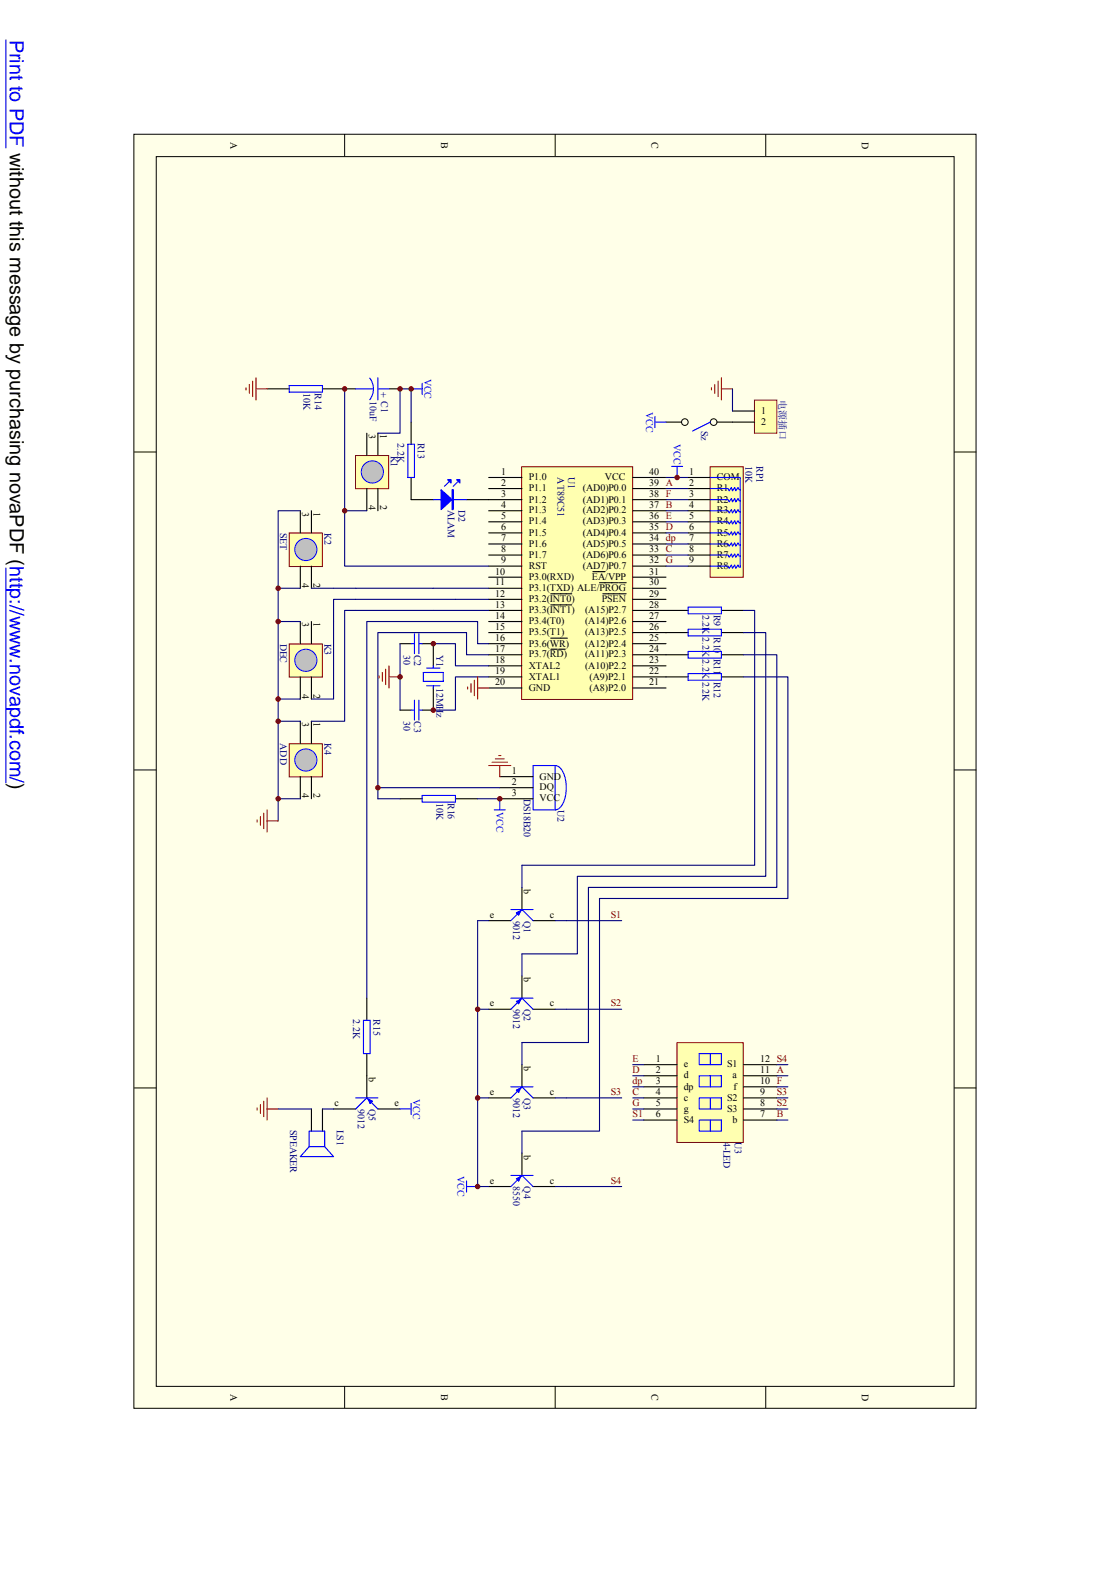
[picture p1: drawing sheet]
<svg xmlns="http://www.w3.org/2000/svg" width="210mm" height="297mm" viewBox="0 0 210 297" stroke-linecap="round" stroke-linejoin="round" font-family="sans-serif">
<path d="M25.3 25.4h159.3v241h-159.3z" fill="#ffffe8"/>
<g fill="none" stroke="#000" stroke-width=".19">
<path d="M25.3 25.4h159.3v241h-159.3zM29.5 29.6h150.9v232.7h-150.9zM65.2 25.4v4.2M105 25.4v4.2M144.8 25.4v4.2M25.4 85.5h4.1M180.4 85.5h4.2M25.4 145.7h4.1M180.4 145.7h4.2M25.4 205.8h4.1M180.4 205.8h4.2M65.2 262.2v4.2"/>
<path d="M105 262.2v4.2M144.8 262.2v4.2"/>
</g>
<path d="M98.6 88.4h20.9v43.9h-20.9z" fill="#ffffb0"/>
<path d="M98.6 88.3h21v44h-21z" fill="none" stroke="#800000" stroke-width=".19"/>
<g fill="none" stroke="#000" stroke-width=".21">
<path d="M92.4 90.3h6.3M92.4 92.4h6.3M92.4 94.5h6.3M92.4 96.6h6.3M92.4 98.7h6.3M119.7 90.3h6.2M119.7 92.4h6.2M119.7 94.5h6.2M119.7 96.6h6.2M119.7 98.7h6.2M92.4 100.8h6.3M92.4 102.9h6.3"/>
<path d="M92.4 105h6.3M92.4 107.1h6.3M92.4 109.2h6.3M92.4 111.3h6.3M92.4 113.4h6.3M92.4 115.5h6.3M92.4 117.6h6.3M92.4 119.7h6.3M104.2 112.3h3.9M104.2 114.4h3.9M112.1 108.2h2.3M113.4 110.3h3.5"/>
<path d="M114 112.3h4.4M117.1 110.3h1.3M119.7 100.8h6.2M119.7 102.9h6.2M119.7 105h6.2M119.7 107.1h6.2M119.7 109.2h6.2M119.7 111.3h6.2M119.7 113.4h6.2M119.7 115.5h6.2M119.7 117.6h6.2M119.7 119.7h6.2"/>
<path d="M75.6 121.8h2.1M75.6 134.4h2.1M79.8 121.8h2.1v4.2M81.9 130.2v4.2h-2.1M92.4 121.8h6.3M92.4 123.9h6.3M92.4 126h6.3M92.4 128.1h6.3M92.4 130.2h6.3M104.2 120.7h3.1M104.2 122.8h1.2M105.6 122.8h1.3"/>
<path d="M119.7 121.8h6.2M119.7 123.9h6.2M119.7 126h6.2M119.7 128.1h6.2M119.7 130.2h6.2"/>
</g>
<g fill="none" stroke="#00f" stroke-width=".21">
<path d="M78.4 119.9v3.8M79.2 119.9v3.8M77.7 121.8h.7M77.7 134.4h.7M78.4 132.5v3.7M79.2 121.8h.6M79.2 132.5v3.7M79.2 134.4h.6M80.1 127.2h3.7v1.7h-3.7zM80.7 129.7h2.5M80.7 126.4h2.5M81.9 126v.4"/>
<path d="M81.9 129.7v.5"/>
</g>
<path d="M75.6 121.8v12.6M81.9 121.8h4.2v4.2h6.3M92.4 128.1h-6.3v6.3h-4.2" fill="none" stroke="#000080" stroke-width=".21"/>
<path d="M71.7 127.9v.4M72.3 127.2v1.7M72.9 126.6v2.9M73.6 126v4.2M73.6 128.1h2M88.4 130v.4M89.1 129.3v1.7M89.7 128.7v2.9M90.3 128.1v4.2M90.3 130.2h2.1" fill="none" stroke="#f00" stroke-width=".21"/>
<path d="M128 197.4h12.5v18.8h-12.5z" fill="#ffffb0"/>
<path d="M128 197.3h12.5v18.9h-12.5z" fill="none" stroke="#800000" stroke-width=".19"/>
<path d="M121.8 201.4h6.2M121.8 203.5h6.2M121.8 205.6h6.2M121.8 207.7h6.2M121.8 209.8h6.2M121.8 211.9h6.2M140.6 201.4h6.3M140.6 203.5h6.3M140.6 205.6h6.3M140.6 207.7h6.3M140.6 209.8h6.3M140.6 211.9h6.3" fill="none" stroke="#000" stroke-width=".21"/>
<path d="M132.2 199.3h4.2v2.1h-4.2zM134.3 199.3v2.1M132.2 203.5h4.2v2.1h-4.2zM132.2 207.7h4.2v2.1h-4.2zM132.2 211.9h4.2v2.1h-4.2zM134.3 203.5v2.1M134.3 207.7v2.1M134.3 211.9v2.1" fill="none" stroke="#00f" stroke-width=".21"/>
<path d="M54.7 100.9h6.2v6.3h-6.2z" fill="#ffffb0"/>
<path d="M54.7 100.8h6.3v6.4h-6.3z" fill="none" stroke="#800000" stroke-width=".19"/>
<circle cx="57.8" cy="104" r="2.1" fill="#c0c0c0" stroke="#00f" stroke-width=".19"/>
<path d="M56.8 96.6v4.2M58.9 96.6v4.2M56.8 107.1v4.2M58.9 107.1v4.2" fill="none" stroke="#000" stroke-width=".21"/>
<path d="M54.7 121.9h6.2v6.2h-6.2z" fill="#ffffb0"/>
<path d="M54.7 121.8h6.3v6.3h-6.3z" fill="none" stroke="#800000" stroke-width=".19"/>
<circle cx="57.8" cy="124.9" r="2.1" fill="#c0c0c0" stroke="#00f" stroke-width=".19"/>
<path d="M56.8 117.6v4.2M58.9 117.6v4.2M56.8 128.1v4.2M58.9 128.1v4.2" fill="none" stroke="#000" stroke-width=".21"/>
<path d="M54.7 140.8h6.2v6.2h-6.2z" fill="#ffffb0"/>
<path d="M54.7 140.7h6.3v6.3h-6.3z" fill="none" stroke="#800000" stroke-width=".19"/>
<circle cx="57.8" cy="143.8" r="2.1" fill="#c0c0c0" stroke="#00f" stroke-width=".19"/>
<g fill="none" stroke="#000" stroke-width=".21">
<path d="M50.5 73.6h4.2M61 73.6h6.3M73.6 73.6h2M77.7 79.9v4.2M77.7 90.3v4.2h4.2M88.2 94.5h4.2M125.9 115.5h4.2M125.9 119.7h4.2M136.4 115.5h4.2M136.4 119.7h4.2M56.8 136.5v4.1M58.9 136.5v4.1"/>
<path d="M125.9 123.9h4.2M125.9 128.1h4.2M136.4 123.9h4.2M136.4 128.1h4.2M56.8 146.9v4.2M58.9 146.9v4.2M75.6 151.1h4.2M86.1 151.1h4.2M94.5 146.9h6.3M94.5 149h6.3M94.5 151.1h6.3M92.4 174.2h4.2"/>
<path d="M98.7 167.9v4.2M100.8 174.2h4.2M69.4 188.9v4.1M69.4 199.3v8.4M92.4 190.9h4.2M98.7 184.7v4.2M100.8 190.9h4.2M58.9 209.8v4.2M61 209.8v4.2M63.1 209.8h4.2M71.5 209.8h4.1M92.4 207.7h4.2"/>
<path d="M98.7 201.4v4.2M98.7 218.2v4.2M100.8 207.7h4.2M92.4 224.5h4.2M100.8 224.5h4.2"/>
</g>
<g fill="none" stroke="#00f" stroke-width=".21">
<path d="M54.7 72.9h6.3v1.3h-6.3zM67.3 73.6h3.3M69.9 71.5l.5 .8 .2 1.3M70.6 73.6l-.2 1.3-.5 .7M71.5 73.6h2.1M71.5 71.5v4.2M77.7 73.6h2.1M79.8 72.5v2.1M77.1 84.1h1.3v6.2h-1.3zM81.9 94.5h6.3M84.9 91.2l-.9 .8M86.5 91.2l-.8 .8"/>
<path d="M127 88.2h2.1M128 88.2v2.1M130.1 114.9h6.3v1.2h-6.3zM130.1 119.1h6.3v1.2h-6.3zM130.1 123.2h6.3v1.3h-6.3zM130.1 127.4h6.3v1.3h-6.3zM79.8 150.5h6.3v1.3h-6.3zM93.5 153.2h2.1M94.5 151.1v2.1M105 144.8a2.71 2.71 0 0 1 1.9 2.6 6.3 6.3 0 0 1-1.1 5.5l-.8 .3M105 144.8h-4.2v8.4h4.2M105 144.8v8.4"/>
<path d="M96.6 172.1h4.2M96.6 174.2l2.1-2.1 2.1 2.1M97.7 172.7l.6-.2-.2 .6zM98.5 172.3l-.4 .8M98.5 172.3l-.6 .4M98.5 172.3l-.8 .4M68.7 193h1.3v6.3h-1.3zM96.6 188.9h4.2M96.6 190.9l2.1-2 2.1 2M97.7 189.5l.6-.2-.2 .6zM98.5 189.1l-.4 .8M98.5 189.1l-.6 .4"/>
<path d="M98.5 189.1l-.8 .4M58.5 216.9l-1.7 1.9h6.3l-1.7-1.9M58.5 216.9h2.9M58.5 216.9v-2.9h2.9v2.9M67.3 207.7h4.2M67.3 209.8l2.1-2.1 2.1 2.1M69.6 207.9l.4 .9M69.6 207.9l.6 .4M69.6 207.9l.8 .4M69.8 208.1l.6 .2-.4 .5zM75.6 209.8h2.1M77.7 208.8v2.1"/>
<path d="M96.6 205.6h4.2M96.6 207.7l2.1-2.1 2.1 2.1M97.7 206.3l.6-.3-.2 .7zM98.5 205.8l-.4 .9M98.5 205.8l-.6 .5M98.5 205.8l-.8 .5M88.2 223.4v2.1M88.2 224.5h2.1M96.6 222.4h4.2M96.6 224.5l2.1-2.1 2.1 2.1M97.7 223l.6-.2-.2 .6zM98.5 222.6l-.4 .8"/>
<path d="M98.5 222.6l-.6 .4M98.5 222.6l-.8 .4"/>
</g>
<g fill="#00f" stroke="#00f" stroke-width=".21">
<path d="M83.4 92.6l2.1 1.9-2.1 1.9z"/>
<path d="M86.3 90.8h.7v.6z"/>
<path d="M84.7 90.8h.6v.6z"/>
<path d="M85.5 92.6h.2v3.8h-.2z" fill-rule="evenodd"/>
</g>
<g fill="none" stroke="#000080" stroke-width=".21">
<path d="M65.2 73.6v33.5h27.2M56.8 96.6h-4.2v14.7M125.9 90.3h4.2M52.6 117.6h4.2M56.8 111.3h-4.2v44M58.9 111.3h33.5M92.4 115.5h-27.2v21h-6.3M92.4 113.4h-29.3v18.9h-4.2M140.6 115.5h2.1v48.2h-44v4.2M140.6 119.7h4.2v46.1h-35.6v14.7h-10.5v4.2M52.6 132.3h4.2M52.6 136.5h4.2"/>
<path d="M92.4 123.9h-4.2v-4.2h-16.7v31.4h4.1M92.4 121.8h-2.1v-4.2h-20.9v71.3M140.6 123.9h6.3v44h-35.6v29.3h-12.6v4.2M140.6 128.1h8.4v41.9h-35.6v44h-14.7v4.2M52.6 151.1h4.2M71.5 149h23M90.3 151.1h4.2M90.3 174.2h2.1M105 174.2h12.6M90.3 190.9h2.1M105 190.9h12.6M90.3 207.7h2.1"/>
<path d="M105 207.7h12.6M119.7 201.4h2.1M119.7 203.5h2.1M119.7 205.6h2.1M119.7 207.7h2.1M119.7 209.8h2.1M119.7 211.9h2.1M146.9 201.4h2.1M146.9 203.5h2.1M146.9 205.6h2.1M146.9 207.7h2.1M146.9 209.8h2.1"/>
<path d="M146.9 211.9h2.1M90.3 224.5h2.1M105 224.5h12.6"/>
</g>
<g fill="none" stroke="#f00" stroke-width=".21">
<path d="M46.5 73.4v.4M47.1 72.7v1.7M47.8 72.1v2.9M48.4 71.5v4.2M48.4 73.6h2.1M48.6 155.1v.4M49.2 154.5v1.7M49.9 153.8v3M50.5 153.2v4.2M50.5 155.3h2.1M92.4 144.8h4.2M93 144.2h3"/>
<path d="M93.7 143.6h1.7M94.3 142.9h.4M94.5 144.8v2.1M48.6 209.6v.4M49.2 209v1.7M49.9 208.3v3M50.5 207.7v4.2M50.5 209.8h2.1"/>
</g>
<path d="M67.2 86.3h6.2v6.2h-6.2z" fill="#ffffb0"/>
<path d="M67.2 86.2h6.3v6.3h-6.3z" fill="none" stroke="#800000" stroke-width=".19"/>
<circle cx="70.4" cy="89.3" r="2.1" fill="#c0c0c0" stroke="#00f" stroke-width=".19"/>
<path d="M69.4 82v4.1M69.4 92.4v4.2M71.5 82v4.1M71.5 92.4v4.2" fill="none" stroke="#000" stroke-width=".21"/>
<path d="M77.7 79.9v-6.3h-2.1v8.4h-4.1M65.2 96.6h4.2M90.3 174.2v50.3M52.6 209.8h6.3M61 209.8h2.1" fill="none" stroke="#000080" stroke-width=".21"/>
<path d="M142.7 75.8h4.1v6.2h-4.1z" fill="#ffffb0"/>
<path d="M142.7 75.7h4.2v6.3h-4.2z" fill="none" stroke="#800000" stroke-width=".19"/>
<path d="M125.9 79.9h3M135.6 79.9h7.1M138.5 77.8h4.2" fill="none" stroke="#000" stroke-width=".21"/>
<g fill="none" stroke="#000" stroke-width=".19">
<circle cx="129.5" cy="79.9" r=".63"/>
<circle cx="135" cy="79.9" r=".63"/>
</g>
<path d="M123.8 78.8v2.1M123.8 79.9h2.1M134.3 79.9l-3.3 1.6" fill="none" stroke="#00f" stroke-width=".21"/>
<path d="M134.5 73.4v.4M135.2 72.7v1.7M135.8 72.1v2.9M136.4 71.5v4.2M136.4 73.6h2.1" fill="none" stroke="#f00" stroke-width=".21"/>
<g fill="#800000" stroke="#800000" stroke-width=".19">
<circle cx="77.7" cy="73.6" r=".42"/>
<circle cx="81.9" cy="121.8" r=".42"/>
<circle cx="81.9" cy="134.4" r=".42"/>
<circle cx="75.6" cy="128.1" r=".42"/>
<circle cx="94.5" cy="151.1" r=".42"/>
<circle cx="65.2" cy="73.6" r=".42"/>
<circle cx="52.6" cy="111.3" r=".42"/>
<circle cx="52.6" cy="132.3" r=".42"/>
<circle cx="52.6" cy="151.1" r=".42"/>
<circle cx="90.3" cy="224.5" r=".42"/>
<circle cx="52.6" cy="117.6" r=".42"/>
<circle cx="52.6" cy="136.5" r=".42"/>
<circle cx="75.7" cy="73.6" r=".42"/>
<circle cx="65.2" cy="96.6" r=".42"/>
<circle cx="71.5" cy="149" r=".42"/>
<circle cx="90.3" cy="190.9" r=".42"/>
<circle cx="90.3" cy="207.7" r=".42"/>
</g>
<path d="M138.5 73.6v4.2" fill="none" stroke="#000080" stroke-width=".21"/>
<path d="M134.3 88.4h6.2v20.8h-6.2z" fill="#ffffb0"/>
<path d="M134.3 88.3h6.2v20.9h-6.2z" fill="none" stroke="#800000" stroke-width=".19"/>
<path d="M130.1 90.3h4.2M130.1 92.4h4.2M130.1 94.5h4.2M130.1 96.6h4.2M130.1 98.7h4.2M130.1 100.8h4.2M130.1 102.9h4.2M130.1 105h4.2M130.1 107.1h4.2" fill="none" stroke="#000" stroke-width=".21"/>
<path d="M134.3 90.3h5.7v17h-.2l-.2-.4-.5 .6-.2-.6-.4 .6-.2-.6-.4 .6-.2-.4h-3.4M134.3 92.4h3.4l.2 .5 .4-.7 .2 .7 .4-.7 .2 .7 .5-.7 .2 .4h.2M134.3 94.5h3.4l.2 .5 .4-.7 .2 .7 .4-.7 .2 .7 .5-.7 .2 .4h.2M134.3 96.6h3.4l.2 .4 .4-.6 .2 .6 .4-.6 .2 .6 .5-.6 .2 .4h.2M134.3 98.7h3.4l.2 .4 .4-.6 .2 .6 .4-.6 .2 .6 .5-.6 .2 .4h.2M134.3 100.8h3.4l.2 .4 .4-.6 .2 .6 .4-.6 .2 .6 .5-.6 .2 .4h.2M134.3 102.9h3.4l.2 .4 .4-.6 .2 .6 .4-.6 .2 .6 .5-.6 .2 .4h.2M134.3 105h3.4l.2 .4 .4-.6 .2 .6 .4-.6 .2 .6 .5-.6 .2 .4h.2" fill="none" stroke="#00f" stroke-width=".21"/>
<circle cx="128" cy="90.3" r=".42" fill="#800000" stroke="#800000" stroke-width=".19"/>
<path d="M125.9 92.4h4.2M125.9 94.5h4.2M125.9 96.6h4.2M125.9 98.7h4.2M125.9 100.8h4.2M125.9 102.9h4.2M125.9 105h4.2M125.9 107.1h4.2" fill="none" stroke="#000080" stroke-width=".21"/>
<path d="M1.9 5.6h7.5v144.8h-7.5z" fill="#fff"/>
<path d="M1.1 7.5v20.6M1.1 107.4v40.8" fill="none" stroke="#00f" stroke-width=".19"/>
<text font-size="3.7" fill="#00f" x="1.9" y="7.5" transform="rotate(90 1.9 7.5)">Print to PDF without this message by purchasing novaPDF (http://www.novapdf.com/)</text>
<g font-size="1.9">
<text x="43.6" y="26.8" transform="rotate(90 43.6 26.8)">A</text>
<text x="83.4" y="26.8" transform="rotate(90 83.4 26.8)">B</text>
<text x="123.2" y="26.8" transform="rotate(90 123.2 26.8)">C</text>
<text x="163" y="26.8" transform="rotate(90 163 26.8)">D</text>
<text x="69.8" y="82.1" transform="rotate(90 69.8 82.1)">3</text>
<text x="71.9" y="82.1" transform="rotate(90 71.9 82.1)">1</text>
<text x="143.9" y="78.3">1</text>
<text x="143.9" y="80.3">2</text>
<text x="94.7" y="89.8">1</text>
<text x="122.8" y="89.8">40</text>
<text x="130.3" y="89.8">1</text>
<text x="69.8" y="95.6" transform="rotate(90 69.8 95.6)">4</text>
<text x="71.9" y="95.6" transform="rotate(90 71.9 95.6)">2</text>
<text x="94.7" y="91.9">2</text>
<text x="94.7" y="94">3</text>
<text x="100" y="90.8">P1.0</text>
<text x="100" y="93">P1.1</text>
<text x="100" y="95.1">P1.2</text>
<text x="110.2" y="95.1">(AD1)P0.1</text>
<text x="110.2" y="93">(AD0)P0.0</text>
<text x="114.4" y="90.8">VCC</text>
<text x="122.8" y="94">38 F</text>
<text x="122.8" y="91.9">39 A</text>
<text x="130.3" y="91.9">2</text>
<text x="130.3" y="94">3</text>
<text x="135.6" y="90.8">COM</text>
<text x="135.6" y="93">R1</text>
<text x="135.6" y="95.1">R2</text>
<text x="57.1" y="96.9" transform="rotate(90 57.1 96.9)">3</text>
<text x="59.3" y="96.9" transform="rotate(90 59.3 96.9)">1</text>
<text x="94.7" y="96.1">4</text>
<text x="94.7" y="98.2">5</text>
<text x="94.7" y="100.3">6</text>
<text x="100" y="97.1">P1.3</text>
<text x="100" y="99.2">P1.4</text>
<text x="100" y="101.3">P1.5</text>
<text x="110.2" y="101.3">(AD4)P0.4</text>
<text x="110.2" y="99.2">(AD3)P0.3</text>
<text x="110.2" y="97.1">(AD2)P0.2</text>
<text x="122.8" y="100.3">35 D</text>
<text x="122.8" y="98.2">36 E</text>
<text x="122.8" y="96.1">37 B</text>
<text x="130.3" y="96.1">4</text>
<text x="130.3" y="98.2">5</text>
<text x="130.3" y="100.3">6</text>
<text x="135.6" y="97.1">R3</text>
<text x="135.6" y="99.2">R4</text>
<text x="135.6" y="101.3">R5</text>
<text x="94.7" y="102.4">7</text>
<text x="94.7" y="104.5">8</text>
<text x="94.7" y="106.6">9</text>
<text x="100" y="103.5">P1.6</text>
<text x="100" y="105.5">P1.7</text>
<text x="100" y="107.6">RST</text>
<text x="110.2" y="107.6">(AD7)P0.7</text>
<text x="110.2" y="105.5">(AD6)P0.6</text>
<text x="110.2" y="103.5">(AD5)P0.5</text>
<text x="122.8" y="106.6">32 G</text>
<text x="122.8" y="104.5">33 C</text>
<text x="122.8" y="102.4">34 dp</text>
<text x="130.3" y="102.4">7</text>
<text x="130.3" y="104.5">8</text>
<text x="130.3" y="106.6">9</text>
<text x="135.6" y="103.5">R6</text>
<text x="135.6" y="105.5">R7</text>
<text x="135.6" y="107.6">R8</text>
<text x="57.1" y="110.2" transform="rotate(90 57.1 110.2)">4</text>
<text x="59.3" y="110.2" transform="rotate(90 59.3 110.2)">2</text>
<text x="93.6" y="108.7">10</text>
<text x="93.6" y="110.7">11</text>
<text x="93.6" y="112.9">12</text>
<text x="100" y="109.7">P3.0(RXD)</text>
<text x="100" y="111.8">P3.1(TXD) ALE/PROG</text>
<text x="100" y="114">P3.2(INT0)</text>
<text x="111.9" y="109.7">EA/VPP</text>
<text x="113.8" y="114">PSEN</text>
<text x="122.8" y="112.9">29</text>
<text x="122.8" y="110.7">30</text>
<text x="122.8" y="108.7">31</text>
<text x="57.1" y="117.8" transform="rotate(90 57.1 117.8)">3</text>
<text x="59.3" y="117.8" transform="rotate(90 59.3 117.8)">1</text>
<text x="93.6" y="115">13</text>
<text x="93.6" y="117.1">14</text>
<text x="93.6" y="119.1">15</text>
<text x="100" y="116">P3.3(INT1)</text>
<text x="100" y="118.1">P3.4(T0)</text>
<text x="110.7" y="118.1">(A14)P2.6</text>
<text x="110.7" y="116">(A15)P2.7</text>
<text x="122.8" y="119.1">26</text>
<text x="122.8" y="117.1">27</text>
<text x="122.8" y="115">28</text>
<text x="93.6" y="121.2">16</text>
<text x="93.6" y="123.4">17</text>
<text x="93.6" y="125.5">18</text>
<text x="100" y="120.2">P3.5(T1)</text>
<text x="100" y="122.3">P3.6(WR)</text>
<text x="100" y="124.4">P3.7(RD)</text>
<text x="110.7" y="124.4">(A11)P2.3</text>
<text x="110.7" y="122.3">(A12)P2.4</text>
<text x="110.7" y="120.2">(A13)P2.5</text>
<text x="122.8" y="125.5">23</text>
<text x="122.8" y="123.4">24</text>
<text x="122.8" y="121.2">25</text>
<text x="57.1" y="131.2" transform="rotate(90 57.1 131.2)">4</text>
<text x="59.3" y="131.2" transform="rotate(90 59.3 131.2)">2</text>
<text x="93.6" y="127.5">19</text>
<text x="93.6" y="129.6">20</text>
<text x="100" y="126.5">XTAL2</text>
<text x="100" y="128.6">XTAL1</text>
<text x="100" y="130.7">GND</text>
<text x="110.7" y="126.5">(A10)P2.2</text>
<text x="111.5" y="130.7">(A8)P2.0</text>
<text x="111.5" y="128.6">(A9)P2.1</text>
<text x="122.8" y="129.6">21</text>
<text x="122.8" y="127.5">22</text>
<text x="57.1" y="136.7" transform="rotate(90 57.1 136.7)">3</text>
<text x="59.3" y="136.7" transform="rotate(90 59.3 136.7)">1</text>
<text x="96.8" y="146.4">1</text>
<text x="96.8" y="148.5">2</text>
<text x="102" y="147.5">GND</text>
<text x="102" y="149.5">DQ</text>
<text x="57.1" y="150.1" transform="rotate(90 57.1 150.1)">4</text>
<text x="59.3" y="150.1" transform="rotate(90 59.3 150.1)">2</text>
<text x="96.8" y="150.6">3</text>
<text x="102" y="151.6">VCC</text>
<text x="92.6" y="173.7">e</text>
<text x="99.1" y="168.1" transform="rotate(90 99.1 168.1)">b</text>
<text x="104" y="173.7">c</text>
<text x="99.1" y="184.9" transform="rotate(90 99.1 184.9)">b</text>
<text x="92.6" y="190.4">e</text>
<text x="104" y="190.4">c</text>
<text x="69.8" y="203.7" transform="rotate(90 69.8 203.7)">b</text>
<text x="99.1" y="201.7" transform="rotate(90 99.1 201.7)">b</text>
<text x="124" y="200.9">1</text>
<text x="124" y="203">2</text>
<text x="129.3" y="201.9">e</text>
<text x="137.5" y="201.9">S1</text>
<text x="143.8" y="203">11 A</text>
<text x="143.8" y="200.9">12 S4</text>
<text x="63.2" y="209.3">c</text>
<text x="74.6" y="209.3">e</text>
<text x="92.6" y="207.2">e</text>
<text x="104" y="207.2">c</text>
<text x="124" y="205.1">3</text>
<text x="124" y="207.2">4</text>
<text x="124" y="209.3">5</text>
<text x="129.3" y="204">d</text>
<text x="129.3" y="206.2">dp</text>
<text x="129.3" y="208.3">c</text>
<text x="137.5" y="208.3">S2</text>
<text x="138.5" y="204">a</text>
<text x="138.7" y="206.2">f</text>
<text x="143.8" y="209.3">8</text>
<text x="143.8" y="207.2">9</text>
<text x="143.8" y="205.1">10 F</text>
<text x="124" y="211.4">6</text>
<text x="129.3" y="210.3">g</text>
<text x="129.3" y="212.4">S4</text>
<text x="137.5" y="210.3">S3</text>
<text x="138.5" y="212.4">b</text>
<text x="143.8" y="211.4">7</text>
<text x="99.1" y="218.4" transform="rotate(90 99.1 218.4)">b</text>
<text x="92.6" y="223.9">e</text>
<text x="104" y="223.9">c</text>
<text x="43.6" y="263.7" transform="rotate(90 43.6 263.7)">A</text>
<text x="83.4" y="263.7" transform="rotate(90 83.4 263.7)">B</text>
<text x="123.2" y="263.7" transform="rotate(90 123.2 263.7)">C</text>
<text x="163" y="263.7" transform="rotate(90 163 263.7)">D</text>
</g>
<g font-size="1.9" fill="#00f">
<text x="80.3" y="71.7" transform="rotate(90 80.3 71.7)">VCC</text>
<text x="122.2" y="78" transform="rotate(90 122.2 78)">VCC</text>
<text x="127.4" y="84.1" transform="rotate(90 127.4 84.1)">VCC</text>
<text x="93.9" y="153.7" transform="rotate(90 93.9 153.7)">VCC</text>
<text x="78.1" y="207.9" transform="rotate(90 78.1 207.9)">VCC</text>
<text x="86.5" y="222.6" transform="rotate(90 86.5 222.6)">VCC</text>
</g>
<g font-size="1.9" fill="#000080">
<text x="57.4" y="74.4" transform="rotate(90 57.4 74.4)">10K</text>
<text x="59.5" y="74.4" transform="rotate(90 59.5 74.4)">R14</text>
<text x="69.9" y="75.9" transform="rotate(90 69.9 75.9)">10uF</text>
<text x="71.9" y="74.2" transform="rotate(90 71.9 74.2)">+ C1</text>
<text x="147.3" y="75.7" transform="rotate(90 147.3 75.7)">电源插口</text>
<text x="75.2" y="83.8" transform="rotate(90 75.2 83.8)">2.2K</text>
<text x="79" y="83.8" transform="rotate(90 79 83.8)">R13</text>
<text x="132.6" y="81.5" transform="rotate(90 132.6 81.5)">Sz</text>
<text x="73.9" y="86.2" transform="rotate(90 73.9 86.2)">K1</text>
<text x="141" y="88.2" transform="rotate(90 141 88.2)">10K</text>
<text x="143.1" y="88.2" transform="rotate(90 143.1 88.2)">RP1</text>
<text x="105.4" y="90.3" transform="rotate(90 105.4 90.3)">AT89C51</text>
<text x="107.4" y="90.3" transform="rotate(90 107.4 90.3)">U1</text>
<text x="53" y="100.8" transform="rotate(90 53 100.8)">SET</text>
<text x="61.4" y="100.8" transform="rotate(90 61.4 100.8)">K2</text>
<text x="84.7" y="96.4" transform="rotate(90 84.7 96.4)">ALAM</text>
<text x="86.7" y="96.4" transform="rotate(90 86.7 96.4)">D2</text>
<text x="132.8" y="116.3" transform="rotate(90 132.8 116.3)">2.2K</text>
<text x="135" y="116.3" transform="rotate(90 135 116.3)">R9</text>
<text x="53" y="121.8" transform="rotate(90 53 121.8)">DEC</text>
<text x="61.4" y="121.8" transform="rotate(90 61.4 121.8)">K3</text>
<text x="76.3" y="123.9" transform="rotate(90 76.3 123.9)">30</text>
<text x="78.3" y="123.9" transform="rotate(90 78.3 123.9)">C2</text>
<text x="82.5" y="123.9" transform="rotate(90 82.5 123.9)">Y1</text>
<text x="132.8" y="120.6" transform="rotate(90 132.8 120.6)">2.2K</text>
<text x="132.8" y="124.7" transform="rotate(90 132.8 124.7)">2.2K</text>
<text x="135" y="120.6" transform="rotate(90 135 120.6)">R10</text>
<text x="135" y="124.7" transform="rotate(90 135 124.7)">R11</text>
<text x="82.5" y="130.1" transform="rotate(90 82.5 130.1)">12MHz</text>
<text x="132.8" y="128.9" transform="rotate(90 132.8 128.9)">2.2K</text>
<text x="135" y="128.9" transform="rotate(90 135 128.9)">R12</text>
<text x="76.3" y="136.5" transform="rotate(90 76.3 136.5)">30</text>
<text x="78.3" y="136.5" transform="rotate(90 78.3 136.5)">C3</text>
<text x="53" y="140.6" transform="rotate(90 53 140.6)">ADD</text>
<text x="61.4" y="140.6" transform="rotate(90 61.4 140.6)">K4</text>
<text x="82.5" y="152" transform="rotate(90 82.5 152)">10K</text>
<text x="84.7" y="152" transform="rotate(90 84.7 152)">R16</text>
<text x="99.1" y="151.1" transform="rotate(90 99.1 151.1)">DS18B20</text>
<text x="105.4" y="153.2" transform="rotate(90 105.4 153.2)">U2</text>
<text x="97" y="174.2" transform="rotate(90 97 174.2)">9012</text>
<text x="99.1" y="174.2" transform="rotate(90 99.1 174.2)">Q1</text>
<text x="97" y="190.9" transform="rotate(90 97 190.9)">9012</text>
<text x="99.1" y="190.9" transform="rotate(90 99.1 190.9)">Q2</text>
<text x="66.8" y="192.9" transform="rotate(90 66.8 192.9)">2.2K</text>
<text x="70.6" y="192.9" transform="rotate(90 70.6 192.9)">R15</text>
<text x="67.6" y="209.8" transform="rotate(90 67.6 209.8)">9012</text>
<text x="69.8" y="209.8" transform="rotate(90 69.8 209.8)">Q5</text>
<text x="97" y="207.7" transform="rotate(90 97 207.7)">9012</text>
<text x="99.1" y="207.7" transform="rotate(90 99.1 207.7)">Q3</text>
<text x="54.9" y="213.8" transform="rotate(90 54.9 213.8)">SPEAKER</text>
<text x="63.7" y="213.8" transform="rotate(90 63.7 213.8)">LS1</text>
<text x="136.8" y="216.1" transform="rotate(90 136.8 216.1)">4-LED</text>
<text x="138.9" y="216.1" transform="rotate(90 138.9 216.1)">U3</text>
<text x="97" y="224.5" transform="rotate(90 97 224.5)">8550</text>
<text x="99.1" y="224.5" transform="rotate(90 99.1 224.5)">Q4</text>
</g>
<g font-size="1.9" fill="#800000">
<text x="115.5" y="173.7">S1</text>
<text x="115.5" y="190.4">S2</text>
<text x="119.6" y="200.9">E</text>
<text x="119.6" y="203">D</text>
<text x="115.5" y="207.2">S3</text>
<text x="119.6" y="205.1">dp</text>
<text x="119.6" y="207.2">C</text>
<text x="119.6" y="209.3">G</text>
<text x="146.9" y="207.2">S3</text>
<text x="146.9" y="209.3">S2</text>
<text x="119.6" y="211.4">S1</text>
<text x="146.9" y="211.4">B</text>
<text x="115.5" y="223.9">S4</text>
</g>
</svg>
